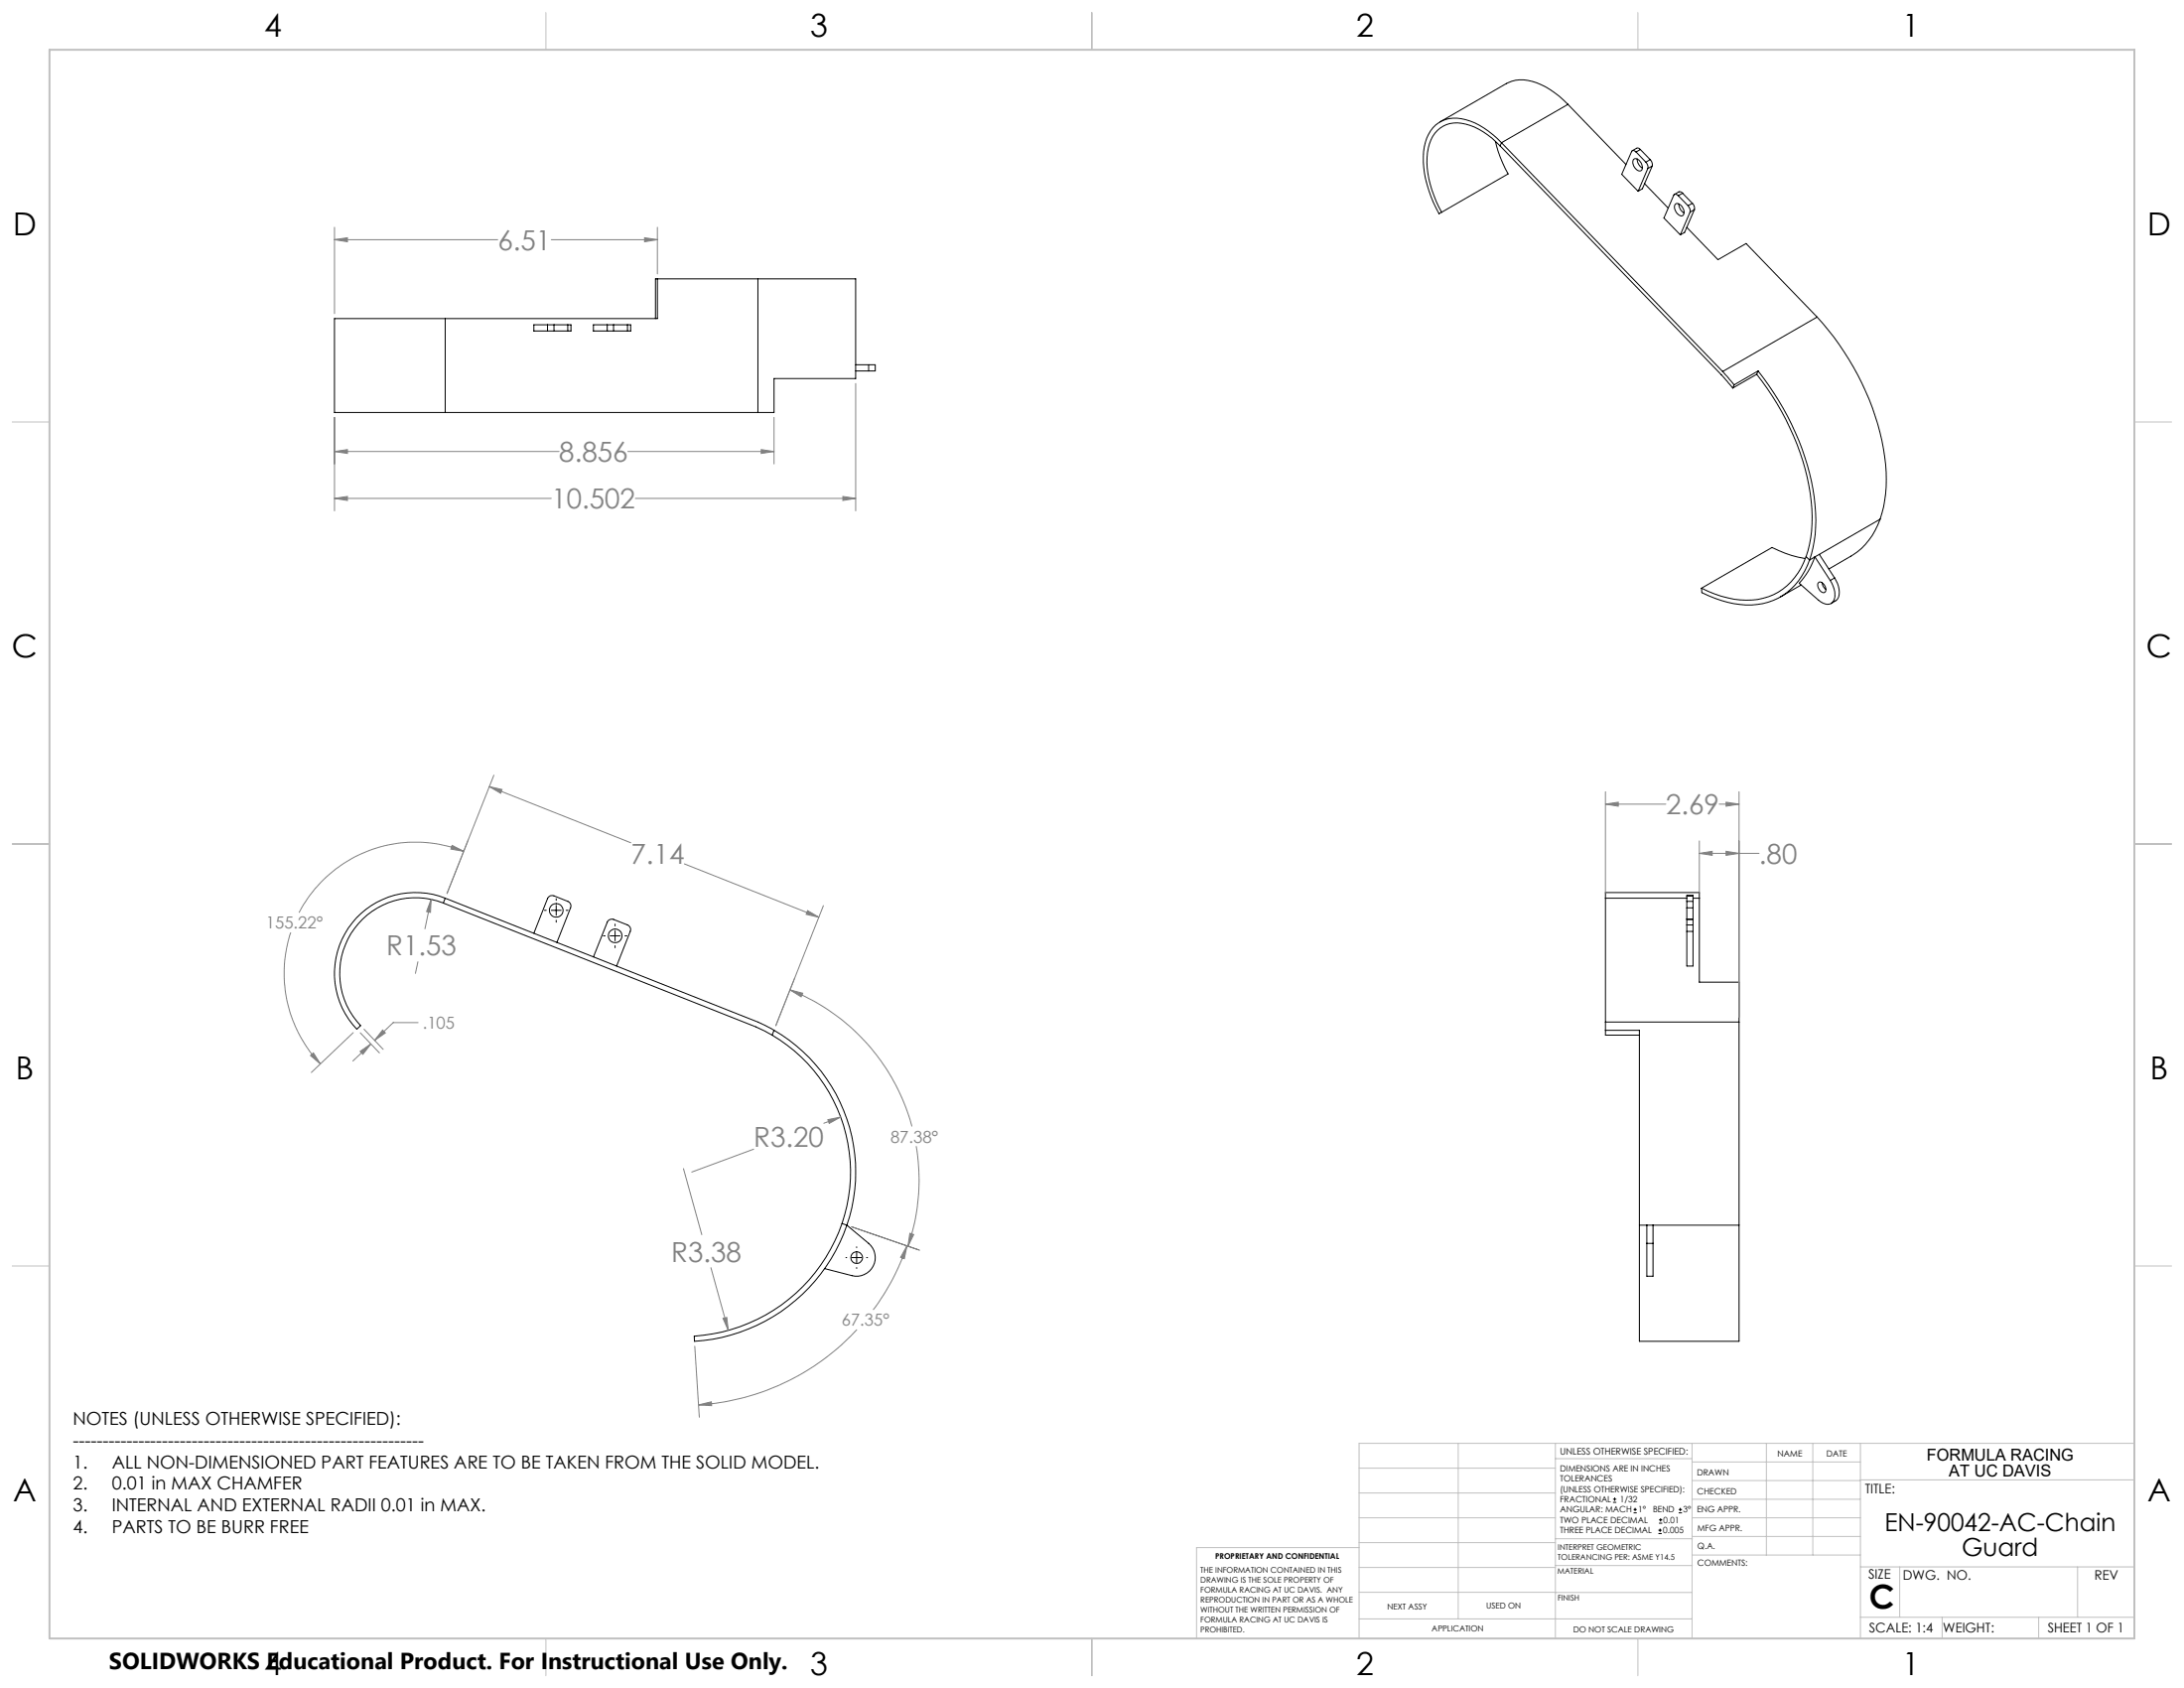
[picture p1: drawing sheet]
<svg xmlns="http://www.w3.org/2000/svg" width="559mm" height="432mm" viewBox="0 0 559 432" stroke-linecap="round" stroke-linejoin="round" font-family="sans-serif">
<g fill="none" stroke="#000" stroke-width=".25">
<path d="M382.6 36.2l1.3 4 2 4.3-17 9.8M383.8 37.3l56.6 58.5 2.9 3.5M383.8 37.3a17 17 0 0 0-10.9-5.9 7.3 7.3 0 0 0-7.5 6.5 24.7 24.7 0 0 0 3.5 16.4M384.2 36.5a17.6 17.6 0 0 0-12.4-6.3 7.6 7.6 0 0 0-7.1 6.2 24.7 24.7 0 0 0 2.7 16.8l.8 1.5 .7-.4M384.2 36.5l-.4 .8M384.2 36.5l56.6 58.5M401.2 26.7a17.8 17.8 0 0 0-12.4-6.3 7.9 7.9 0 0 0-3.4 1l-17 9.8M401.2 26.7l-17 9.8M401.2 26.7l14.8 15.4M418.6 38.9a.65 .65 0 0 0-.6-.4 .65 .65 0 0 0-.6 .3l-2.5 5.8 4.2 4.3M418.6 38.9l2.5 2.6M419.7 38.2l-.8-.3-1.3 .7"/>
<path d="M419.7 38.2l-1.1 .7M419.7 38.2l2.5 2.6M417.9 40.9a1.1 1.1 0 0 1 1.7 .4l.6 1.3a.9 .9 0 0 1-.5 1.2 .9 .9 0 0 1-1.2-.6l-.7-1.3zM418.9 40.7l.2 1 .5 .8 .6 .5M420.8 47l6 6.2M421.1 41.5a1.68 1.68 0 0 1 .5 1.6M421.6 43.1l-2.5 5.8M422.2 40.8a1.87 1.87 0 0 1 .5 1.7M422.2 40.8l-1.1 .7M422.7 42.5l-2.5 5.8-1.1 .6M422.7 42.5l-1.1 .6M428.8 52.1a1.99 1.99 0 0 1 2.1 2.3 .76 .76 0 0 1-.5 .8 .76 .76 0 0 1-.9-.2 2.02 2.02 0 0 1-.7-2.9z"/>
<path d="M429.4 50.1a.67 .67 0 0 0-1.2-.1l-2.5 5.8 4.2 4.3M429.4 50.1l2.5 2.5M429.5 52.1l.5 1.6 .9 .8M430.5 49.4l-.8-.4-1.3 .7M430.5 49.4l-1.1 .7M430.5 49.4l2.5 2.6M431.6 58.2l8 8.2 7.2-4.1 18.1 18.8M431.9 52.6a1.72 1.72 0 0 1 .5 1.7M432.4 54.3l-2.5 5.8M433 52a1.84 1.84 0 0 1 .5 1.6M433 52l-1.1 .6M433.5 53.6l-2.5 5.8-1.1 .7"/>
<path d="M433.5 53.6l-1.1 .7M168.2 71.3v10.2h-54.3M193.9 71.3h25v25.5h-20.9v8.7h-4.1M193.9 71.3h-26.2v10.2M193.9 71.3v34.2M113.9 81.5h-28.3v24h28.3M113.9 81.5v24M140.1 84.7h1.6M140.1 83.1h1.6M140.1 83.1v1.6M140.1 83.1h-3.5v1.6h3.5M141.7 83.1v1.6"/>
<path d="M141.7 84.7h3.6M141.7 83.1h3.6M145.3 83.1h.8v1.6h-.8M145.3 83.1v1.6M155.4 84.7h1.6M155.4 83.1h1.6M155.4 83.1h-3.6v1.6h3.6M155.4 83.1v1.6M157 84.7h3.5M157 83.1h3.5M157 83.1v1.6M160.5 83.1h.9v1.6h-.9"/>
<path d="M160.5 83.1v1.6M218.9 94.9h3.3M218.9 93.3h3.3M222.2 93.3h1.7v1.6h-1.7M222.2 93.3v1.6M440.8 95l2.9 3.5M443.7 98.5l-.4 .8M449.5 95.7a62.9 62.9 0 0 1 14.2 36.4 29.3 29.3 0 0 1-1.6 10.3M449.5 95.7l-6.2 3.6M449.8 94.9a65.8 65.8 0 0 1 14.7 36.3l.1 1.9a31.1 31.1 0 0 1-1.6 10.2M449.8 94.9l-6.1 3.6M449.8 94.9l-.3 .8"/>
<path d="M464.9 81.1a67.2 67.2 0 0 1 17.7 39.7 32.6 32.6 0 0 1-1.6 12M464.9 81.1l-24.1 13.9M113.9 105.5h80M481 132.8a17.6 17.6 0 0 1-7.4 9.5l-5.7 3.3M481 132.8l-15.5 9M460.8 149.6l-5.3 3.1M461.9 142.9l-.2-.1a27.3 27.3 0 0 1-8.3-2.7l-18 10.4M462.1 142.4a15.7 15.7 0 0 1-18.4 10.9 28.3 28.3 0 0 1-8.3-2.8M462.1 142.4l.9 .9M463 143.3a16.2 16.2 0 0 1-19.4 11.1 31.1 31.1 0 0 1-8.2-2.8v-1.1M464.4 142.5a18.8 18.8 0 0 1-4.1 6.7l5.5 4.8a2.09 2.09 0 0 0 2.3 .5 2.09 2.09 0 0 0 1.4-1.8l-.2-2.1-1-2.1M464.4 142.5l-1.4 .8"/>
<path d="M464.4 142.5l3.9 6M465.3 149a1.28 1.28 0 0 1 1.7 1l.1 .4a.82 .82 0 0 1-.3 1.2 .82 .82 0 0 1-1.1-.5l-.5-.8a1.13 1.13 0 0 1 .1-1.3zM465.5 141.8l-1.1 .7M465.5 141.8l3.9 6M466.2 149l.3 1.1 .7 .7M469.4 147.8a5.6 5.6 0 0 1 .9 5.3l-1.8 1.3M469.4 147.8l-1.1 .7M113.4 231l80 31.7 4.2 2.1M113.9 229.8l80 31.6 4.1 2.2M113.9 229.8a20.7 20.7 0 0 0-24.8 7.6 20.7 20.7 0 0 0 2.2 25.9l1-.9a19.4 19.4 0 0 1-2.1-24.2 19.4 19.4 0 0 1 23.2-7.2M113.9 229.8l-.5 1.2M136.6 238.7l3.5-8.8a1.24 1.24 0 0 1 1.6-.7l3.6 1.4a1.24 1.24 0 0 1 .7 1.6l-3.5 8.9"/>
<path d="M139.3 232.9h.5M141 232.9h2.6M142.3 229.9v.4M142.3 231.6v2.5M142.3 235.4v.5M144.9 232.9h.4M154.4 239.4h.4M156.1 239.4h2.5M157.4 236.4v.5M157.4 238.1v2.6M159.9 239.4h.5M410.8 229.8v-1.5h24v1.5"/>
<path d="M410.8 229.8v31.6M410.8 229.8h20.8M431.6 236.6v1.7M431.6 230.6v1.6M431.6 235.1h1.6M431.6 238.3v8.8h1.6v-8.8M431.6 236.6h1.6M431.6 238.3h1.6M431.6 232.2v4.4M431.6 235.2h1.6M431.6 230.6h1.6M431.6 232.2h1.6"/>
<path d="M431.6 229.2h1.6M433.2 236.6v1.7M433.2 235.1v.1M433.2 230.6v1.6M433.2 229.2l-1.6-.1v1.5M433.2 229.8h1.6M433.2 229.2v1.4M433.2 232.2v2.9M433.2 235.2v1.4M434.8 229.8v21.4h10.2v10.2M151.8 244.8l3.6-8.9a1.28 1.28 0 0 1 1.6-.7l3.5 1.4a1.24 1.24 0 0 1 .8 1.7l-3.5 8.8M157.4 241.9v.5"/>
<path d="M197.6 264.8a40.6 40.6 0 0 1 17.8 48.2M198 263.6a42 42 0 0 1 18.7 49.8M198 263.6l-.4 1.2M410.8 261.4v2.2M410.8 263.6h8.7v49.8M410.8 261.4h34.2M410.8 263.6v1.2h8.7M445 261.4v52M215.4 313a43 43 0 0 1-37.8 28.8l.1 1.3a44.2 44.2 0 0 0 39-29.7M215.4 313l1.3 .4M216.7 313.4l5.5 4.7a4.8 4.8 0 0 1 1.2 5.8 4.8 4.8 0 0 1-5.4 2.4l-7-1.8M219.2 318.9v.3"/>
<path d="M419.5 313.4v29.7h25.5v-29.7M419.5 313.4h25.5M421.4 318.1v8.4h1.5v-8.4M421.4 318.1h1.5M421.4 313.4v4.7M422.9 313.4v4.7M216.4 321.7h.2M217.9 321.7h2.6M219.2 320.4v2.6M219.2 324.2v.3M221.7 321.7h.3M412.7 384.3h.9"/>
<path d="M412.7 383.5h.9M413.1 383.1v.8M418 387h.8M418 386.2h.8M418.4 385.7v.9M424.3 392.3h.9M424.3 391.4h.9M424.5 389.6h.8M424.5 388.8h.8M424.7 391v.9M424.9 388.4v.8M429.5 387h.9"/>
<path d="M429.5 386.2h.9M429.9 385.7v.9"/>
<circle cx="142.3" cy="232.9" r="1.76"/>
<circle cx="157.4" cy="239.4" r="1.74"/>
<circle cx="219.2" cy="321.7" r="1.49"/>
</g>
<g fill="none" stroke="#808080" stroke-width=".25">
<path d="M85.6 58.1v22.1M168.2 58.1v12M85.6 61.3l3.3-.5v1zM85.6 61.3h41.8M141 61.3h27.2M164.9 60.8l3.3 .5-3.3 .5zM218.9 98.1v32.6M85.6 115.5l3.3-.5v1zM85.6 106.8v23.9M85.6 115.5h57.5M160.7 115.5h37.3M194.8 115l3.2 .5-3.2 .5z"/>
<path d="M198 106.8v11.9M85.6 127.5l3.3-.5v1zM85.6 127.5h55.4M162.6 127.5h56.3M215.7 127l3.2 .5-3.2 .5zM126.4 198.3l-12 30.3M115.7 216.3l2.9 1.5-3.2-.6zM118.6 217.8a33.6 33.6 0 0 0-42.1 15.7M125.2 201.2l3.2 .8-.3 .9zM125.2 201.2l36.2 14.4M410.8 205.7l3.3-.5v1zM410.8 202.5v26"/>
<path d="M410.8 205.7h15.4M434.8 218.3l3.3-.5v1zM434.8 215.1v13.4M434.8 218.3h15.3M439.9 205.7h5.1M441.6 217.8l3.4 .5-3.4 .5zM441.6 205.2l3.4 .5-3.4 .5zM445 202.5v57.7M74.4 238.5a33.4 33.4 0 0 0 7.6 33.7M110.3 230l-.2 3.4-1-.2zM110.3 230l-1.6 7.6M175.1 221l34.4 13.6"/>
<path d="M206.6 232.9l2.9 1.7-3.2-.7zM210.7 231.7l-12.2 30.7M106.9 246l-.6 3M202.1 253.2l3.3 .9-.4 .9zM202.1 253.2a52.2 52.2 0 0 1 31.2 34.9M79.4 270l.8-.7 1.8 2.9zM90.4 264.2l-10.7 10.2M92.1 269l2.8-1.9-2 2.6zM92.2 264.2l4.9 5.1M93.1 263.3l4.9 5.1M94.9 267.1l-4.6 4.3M97.9 263.5l.7 .7-2.8 1.9z"/>
<path d="M107 261.6h-6.4l-4.8 4.5M174.9 298.9l4.7 16.9M192.8 294l-15.8 5.8M211.8 286.4l3.3-.6-2.9 1.6zM215.1 285.8l-4.3 1.5M234.4 293.2a51.7 51.7 0 0 1-2.1 25.6M217.9 313.8l17.4 6M232.1 318.7l-.7 3.3-1-.4zM232.1 318.7a58.1 58.1 0 0 1-8.7 16.4M232.8 315.5l1 .3-1.5 3zM181.9 324.3l4.4 16M185 337.3l.9-.3 .4 3.3z"/>
<path d="M177.8 344.4l1.1 18.1M178.8 359.4l3.2-.8 .1 1zM219.3 340.1a60.4 60.4 0 0 1-40.5 19.3"/>
</g>
<g fill="none" stroke="#c0c0c0" stroke-width=".25">
<path d="M139.7 3.2v9.5M279.4 3.2v9.5M419.1 3.2v9.5M3.1 107.9h9.6M546.1 107.9h9.5M3.1 215.9h9.6M546.1 215.9h9.5M3.1 323.8h9.6M546.1 323.8h9.5M347.7 375.6h50.3M373.1 369.2v44.9M398 369.2v49.9"/>
<path d="M398 373.1h34.9M432.9 369.2v49.9M432.9 378.7h43.1M432.9 374h43.1M451.9 369.2v28.6M463.8 369.2v28.6M476 369.2v49.9M476 378.6h70.1M546.1 369.2h-198.4v49.9M347.7 394.6h50.3M347.7 388.3h50.3M347.7 381.9h50.3"/>
<path d="M347.7 395.9h-41.6v23.2M398 393.6h35M432.9 383.5h43.1M432.9 388.3h43.1M432.9 393h43.1M433 397.8h43M139.7 419.1v9.6M279.4 419.1v9.6M347.7 414.1h85.2M347.7 401h50.3M347.7 407.3h50.3M398 407.4h34.9"/>
<path d="M398 400.5h35M419.1 419.1v9.6M476 413.7h70.1M476 400.8h70.1M486.1 400.8v12.9M496.9 413.7v5.4M521.6 413.7v5.4M531.6 400.8v12.9"/>
</g>
<path d="M12.7 12.7h533.4v406.4h-533.4z" fill="none" stroke="#c0c0c0" stroke-width=".5"/>
<g fill="#808080">
<path d="M232.8 315.5l1 .3-1.5 3zM202.1 253.2l3.3 .9-.4 .9zM178.8 359.4l3.2-.8 .1 1zM232.1 318.7l-.7 3.3-1-.4zM115.7 216.3l2.9 1.5-3.2-.6zM79.4 270l.8-.7 1.8 2.9zM92.1 269l2.8-1.9-2 2.6zM97.9 263.5l.7 .7-2.8 1.9z"/>
<path d="M125.2 201.2l3.2 .8-.3 .9zM206.6 232.9l2.9 1.7-3.2-.7zM110.3 230l-1.2 3.2 1 .2zM211.8 286.4l.4 1 2.9-1.6zM185 337.3l1.3 3-.4-3.3zM85.6 127.5l3.3-.5v1zM215.7 127l3.2 .5-3.2 .5zM85.6 115.5l3.3-.5v1zM194.8 115l3.2 .5-3.2 .5zM85.6 61.3l3.3-.5v1zM164.9 60.8l3.3 .5-3.3 .5zM441.6 217.8l3.4 .5-3.4 .5zM434.8 218.3l3.3-.5v1zM441.6 205.2l3.4 .5-3.4 .5zM410.8 205.7l3.3-.5v1z"/>
</g>
<text font-size="8.5" x="478.3" y="411.4">C</text>
<g font-size="8.1">
<text x="67.6" y="9.3">4</text>
<text x="207.3" y="9.3">3</text>
<text x="347" y="9.3">2</text>
<text x="486.7" y="9.3">1</text>
<text x="3.3" y="60.1">D</text>
<text x="549.4" y="60.1">D</text>
<text x="3" y="168">C</text>
<text x="549.1" y="168">C</text>
<text x="4" y="276">B</text>
<text x="550.1" y="276">B</text>
<text x="3.3" y="383.9">A</text>
<text x="549.4" y="383.9">A</text>
<text x="67.6" y="428.4">4</text>
<text x="207.3" y="428.4">3</text>
<text x="347" y="428.4">2</text>
<text x="486.7" y="428.4">1</text>
</g>
<g font-size="7.1" fill="#808080">
<text x="127.4" y="64">6.51</text>
<text x="143.1" y="118.2">8.856</text>
<text x="141.1" y="130.2">10.502</text>
<text x="426.2" y="208.4">2.69</text>
<text x="161.4" y="220.9">7.14</text>
<text x="450.1" y="220.9">.80</text>
<text x="98.9" y="244.5">R1.53</text>
<text x="192.9" y="293.3">R3.20</text>
<text x="171.8" y="322.7">R3.38</text>
</g>
<g font-size="6.3">
<text x="482.2" y="391.5">EN-90042-AC-Chain</text>
<text x="502" y="397.9">Guard</text>
</g>
<text font-size="5.9" x="27.9" y="427">SOLIDWORKS Educational Product. For Instructional Use Only.</text>
<g font-size="4.6">
<text x="18.6" y="364.4">NOTES (UNLESS OTHERWISE SPECIFIED):</text>
<text x="18.6" y="370">-----------------------------------------------------------</text>
<text x="18.6" y="375.5">1.</text>
<text x="28.7" y="375.5">ALL NON-DIMENSIONED PART FEATURES ARE TO BE TAKEN FROM THE SOLID MODEL.</text>
<text x="18.6" y="381.1">2.</text>
<text x="28.7" y="381.1">0.01 in MAX CHAMFER</text>
<text x="18.6" y="386.7">3.</text>
<text x="28.7" y="386.7">INTERNAL AND EXTERNAL RADII 0.01 in MAX.</text>
<text x="18.6" y="392.3">4.</text>
<text x="28.7" y="392.3">PARTS TO BE BURR FREE</text>
</g>
<g font-size="4.2" fill="#808080">
<text x="68.1" y="237.6">155.22°</text>
<text x="108.2" y="263.2">.105</text>
<text x="227.8" y="292.2">87.38°</text>
<text x="215.3" y="339.2">67.35°</text>
</g>
<g font-size="4.2">
<text x="493" y="373.5">FORMULA RACING</text>
<text x="498.7" y="377.8">AT UC DAVIS</text>
</g>
<g font-size="3.4">
<text x="477.2" y="381.9">TITLE:</text>
<text x="478.1" y="404">SIZE</text>
<text x="486.9" y="404">DWG. NO.</text>
<text x="535.9" y="404.1">REV</text>
<text x="478.2" y="417.6">SCALE: 1:4</text>
<text x="497.1" y="417.7">WEIGHT:</text>
<text x="523.9" y="417.6">SHEET 1 OF 1</text>
</g>
<text font-size="2.4" x="399.2" y="372.1">UNLESS OTHERWISE SPECIFIED:</text>
<g font-size="2.2">
<text x="399.2" y="376.4">DIMENSIONS ARE IN INCHES</text>
<text x="434.2" y="377.3">DRAWN</text>
<text x="454.8" y="372.5">NAME</text>
<text x="467.3" y="372.6">DATE</text>
<text x="399.2" y="379">TOLERANCES</text>
<text x="399.2" y="381.7">(UNLESS OTHERWISE SPECIFIED):</text>
<text x="434.3" y="382.2">CHECKED</text>
<text x="399.2" y="389.6">TWO PLACE DECIMAL</text>
<text x="399.2" y="384.3">FRACTIONAL</text>
<text x="399.2" y="387">ANGULAR: MACH</text>
<text x="414.5" y="384.3">1/32</text>
<text x="419.1" y="387">1°</text>
<text x="422.9" y="387">BEND</text>
<text x="425.6" y="389.6">0.01</text>
<text x="430.6" y="387">3°</text>
<text x="434.2" y="386.9">ENG APPR.</text>
<text x="399.2" y="392.3">THREE PLACE DECIMAL</text>
<text x="425.5" y="392.3">0.005</text>
<text x="434.3" y="391.6">MFG APPR.</text>
<text x="434.3" y="396.3">Q.A.</text>
<text x="434.3" y="400.5">COMMENTS:</text>
</g>
<g font-size="2.1">
<text x="354.9" y="411.6">NEXT ASSY</text>
<text x="380.3" y="411.6">USED ON</text>
<text x="366.3" y="417.4">APPLICATION</text>
<text x="402.5" y="417.5">DO NOT SCALE DRAWING</text>
</g>
<g font-size="2">
<text x="310.9" y="398.8">PROPRIETARY AND CONFIDENTIAL</text>
<text x="398.6" y="396.5">INTERPRET GEOMETRIC</text>
<text x="398.6" y="399">TOLERANCING PER: ASME Y14.5</text>
<text x="307.2" y="402.4">THE INFORMATION CONTAINED IN THIS</text>
<text x="307.2" y="404.9">DRAWING IS THE SOLE PROPERTY OF</text>
<text x="307.2" y="407.5">FORMULA RACING AT UC DAVIS. ANY</text>
<text x="398.5" y="402.6">MATERIAL</text>
<text x="307.2" y="410">REPRODUCTION IN PART OR AS A WHOLE</text>
<text x="307.2" y="412.5">WITHOUT THE WRITTEN PERMISSION OF</text>
<text x="398.5" y="409.4">FINISH</text>
<text x="307.2" y="415">FORMULA RACING AT UC DAVIS IS</text>
<text x="307.2" y="417.6">PROHIBITED.</text>
</g>
</svg>
